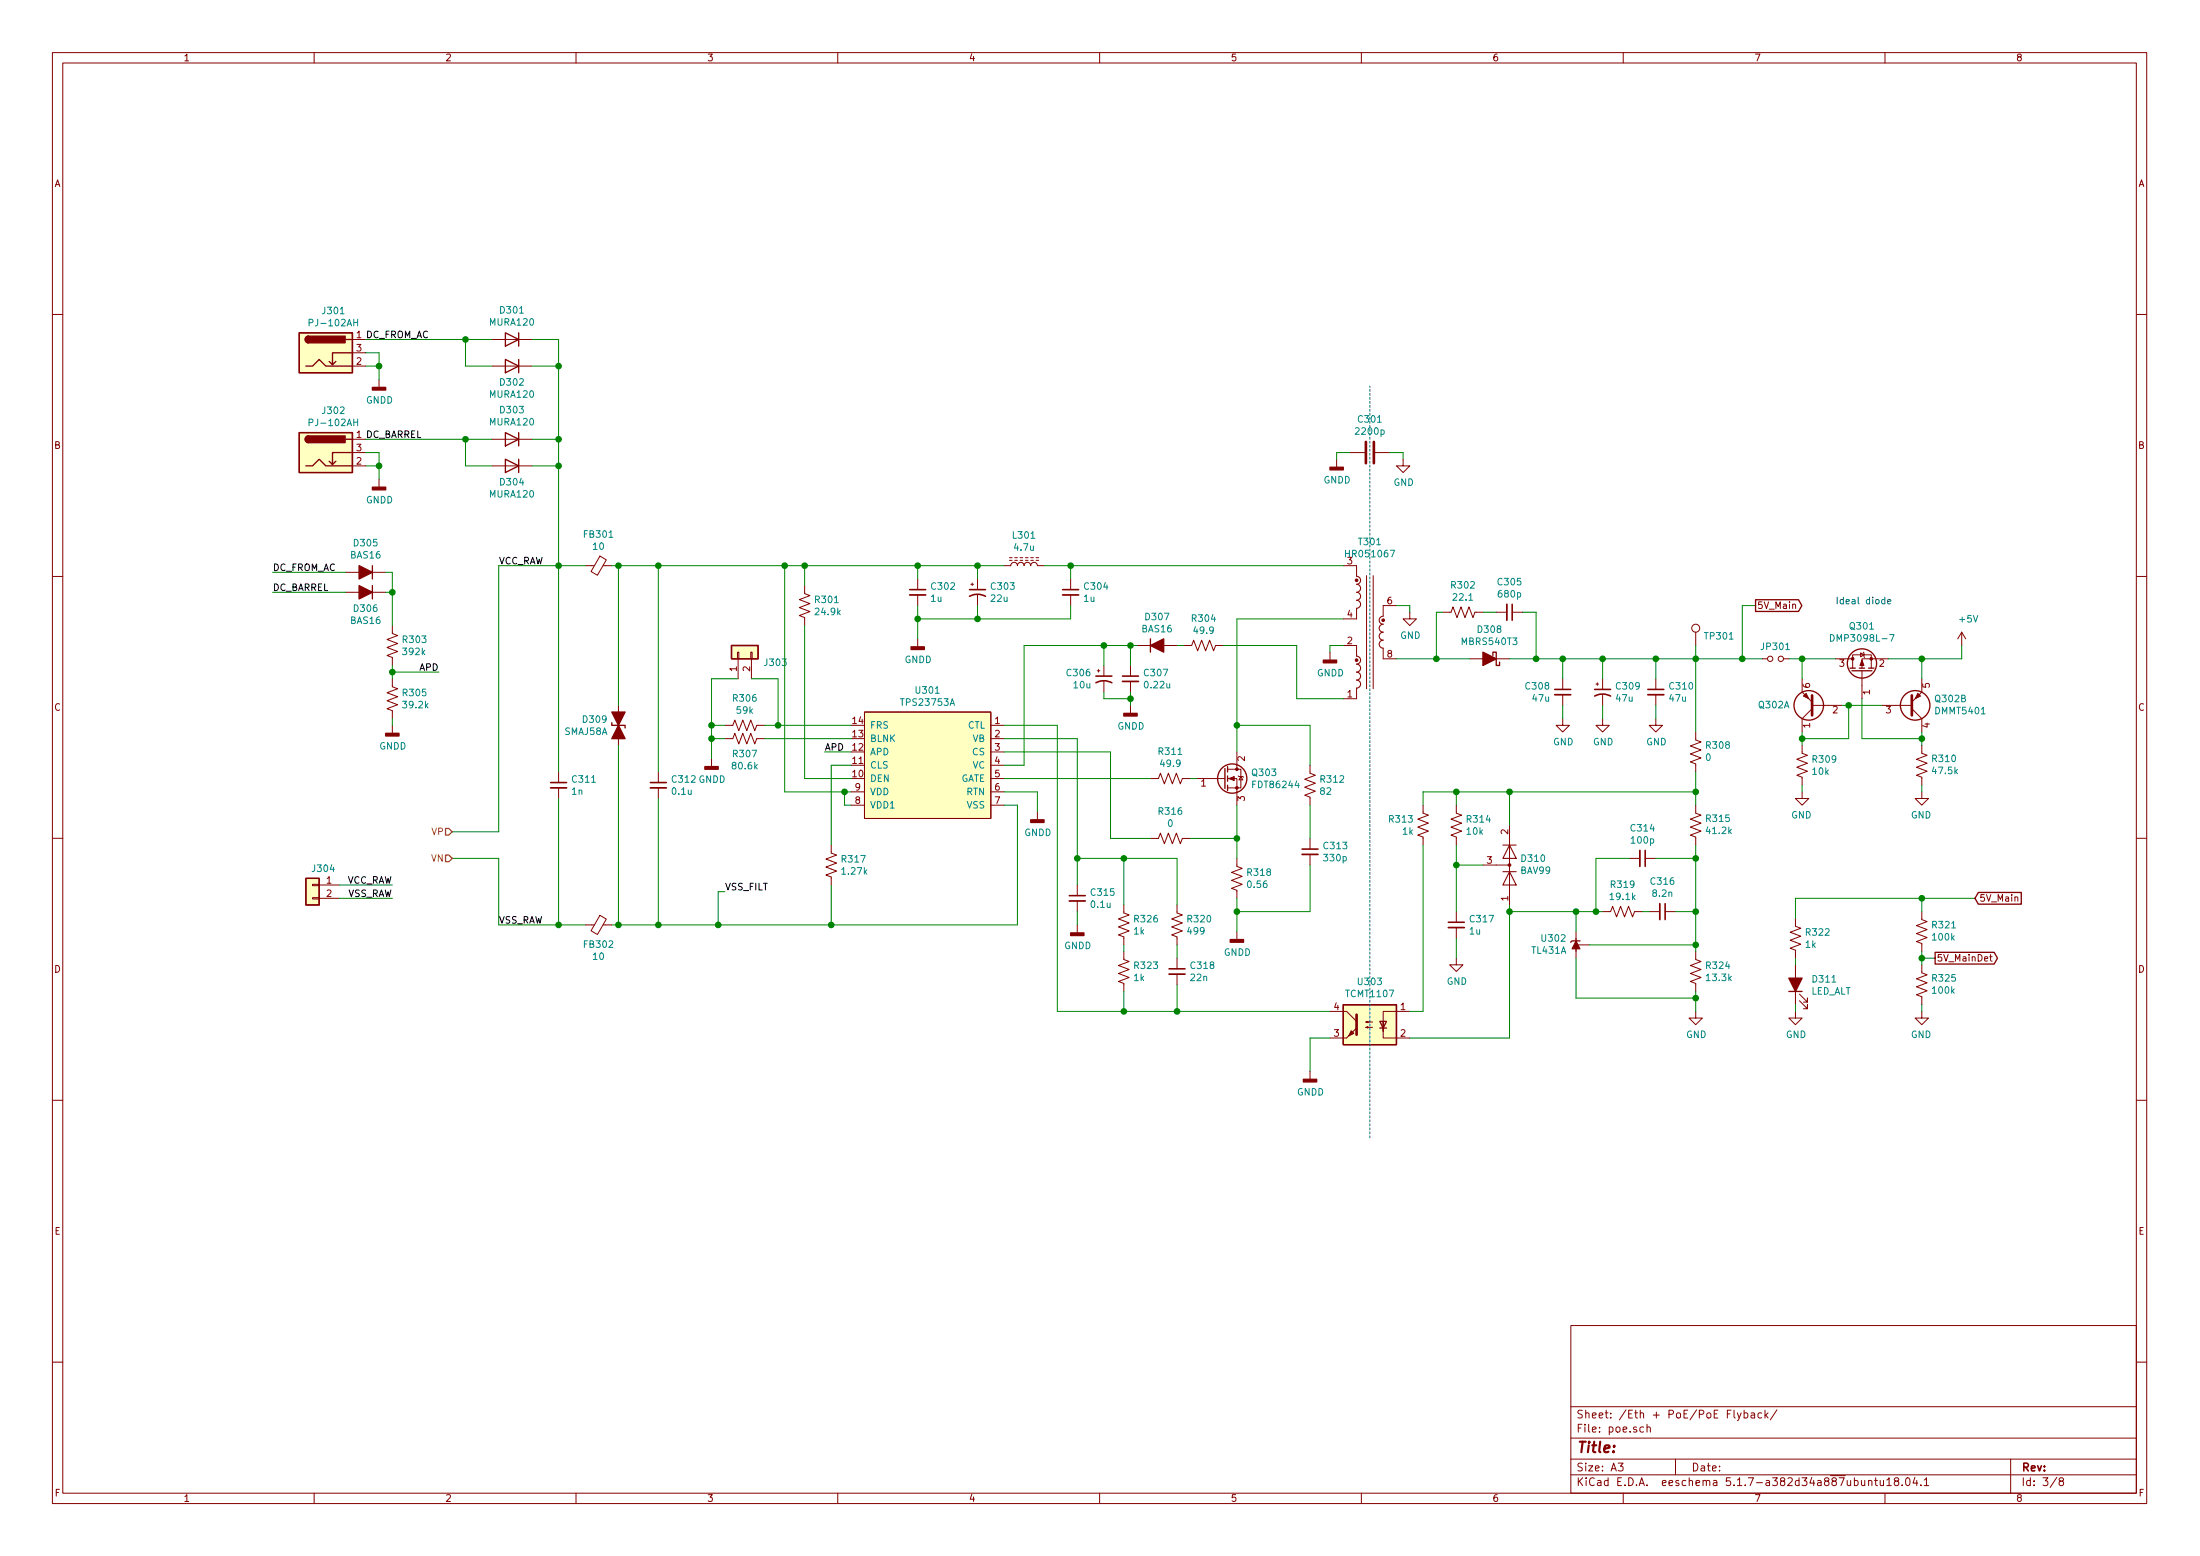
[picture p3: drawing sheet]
<svg xmlns="http://www.w3.org/2000/svg" width="420mm" height="297mm" viewBox="0 0 420 297" stroke-linecap="round" stroke-linejoin="round" font-family="sans-serif">
<g fill="none" stroke="#840000" stroke-width=".19">
<path d="M10 10h400v277h-400zM12 12h396v273.1h-396zM60 10v2M110 10v2M160 10v2M210 10v2M260 10v2M310 10v2M360 10v2M10 60h2M67.3 64.8h2.5M67.3 69.9h2.5"/>
<path d="M67.3 67.3h2.5M72.4 72.4v1.6M94 64.8h7.6M94 69.9h7.6M408 60h2M67.3 86.4h2.5M67.3 83.9h2.5M67.3 88.9h2.5M72.4 91.5v1.5M94 83.9h7.6M94 88.9h7.6M255.3 87.7v1.5"/>
<path d="M257.8 86.4h2.8M262.6 86.4h2.8M268 87.7v1.2h1.2l-1.2 1.3-1.3-1.3h1.3M10 110h2M66 113.1h7.7M66 109.3h7.7M74.9 119.4v1.5l1 .4-2 .8 2 .7-2 .8 2 .8-2 .7 1 .4v1.5M111.8 108h1.7M114.6 106.2l1.2 .7-1.7 2.9-1.2-.7zM115.2 108h1.6M153.7 111.8v1.5l1 .4-2 .8 2 .7-2 .8 2 .7-2 .8 1 .4v1.5M175.3 110.5v2.1"/>
<path d="M175.3 113.6v2M185.4 111.5h.5M185.7 111.3v.5M186.7 110.5v2.1M186.7 113.6v2M191.8 108h1.2a.63 .63 0 0 1 .7-.6 .63 .63 0 0 1 .6 .6 .63 .63 0 0 1 .6-.6 .63 .63 0 0 1 .7 .6 .63 .63 0 0 1 .6-.6 .63 .63 0 0 1 .6 .6 .63 .63 0 0 1 .7-.6 .63 .63 0 0 1 .6 .6h1.3M192.8 107h.5M192.8 106.5h.5M193.8 107h.5M193.8 106.5h.5M194.8 107h.5M194.8 106.5h.5"/>
<path d="M195.8 107h.5M195.8 106.5h.5M196.8 107h.6M196.8 106.5h.6M197.9 107h.5M197.9 106.5h.5M204.5 110.5v2.1M204.5 113.6v2M256.5 108h2.6v2M259.1 116.1v2h-2.6M261 109.9v21.6M262.3 109.9v21.6"/>
<path d="M266.7 115.6h-2.5v2M269.2 116.9v1.2h1.3l-1.3 1.3-1.2-1.3h1.2M275.6 116.9h1.5l.4-1 .8 2 .7-2 .8 2 .7-2 .8 2 .4-1h1.5M285.7 116.9h2.1M288.8 116.9h2M408 110h2M74.9 129.6v1.5l1 .4-2 .7 2 .8-2 .8 2 .7-2 .8 1 .4v1.5M74.9 138.5v1.5M118.1 134.7v7.6M138.4 138.5h1.6l.3-1 .8 2 .8-2 .7 2 .8-2 .7 2 .4-1h1.5M140.8 124.5h.3v1.3h-.3zM141 125.8v3.8"/>
<path d="M143.4 124.5h.2v1.3h-.2zM143.5 125.8v3.8M165.1 135.9h24.1v20.3h-24.1zM175.3 122v1.5M189.2 138.5h2.6M209.5 128.1h.6M209.8 127.8v.5M210.8 127v2.1M210.8 130.1v2M215.9 127v2.1M215.9 130.1v2M215.9 134.7v1.5"/>
<path d="M217.2 123.2h7.6M226.1 123.2h1.5l.4-1 .7 2 .8-2 .8 2 .7-2 .8 2 .4-1h1.5M254 124.5v1.5M256.5 123.2h2.6v2.1M259.1 131.4v2h-2.6M264.2 123.7v2.1h2.5M280.7 125.8h7.6M298.4 137.2v1.3h1.3l-1.3 1.2-1.2-1.2h1.2M298.4 129.6v2M298.4 132.6v2.1M304.8 130.6h.5M305.1 130.3v.5"/>
<path d="M306.1 137.2v1.3h1.2l-1.2 1.2-1.3-1.2h1.3M306.1 129.6v2M306.1 132.6v2.1M316.2 137.2v1.3h1.3l-1.3 1.2-1.2-1.2h1.2M316.2 129.6v2M316.2 132.6v2.1M323.8 139.7v1.6l1.1 .3-2.1 .8 2.1 .8-2.1 .7 2.1 .8-2.1 .8 1 .3v1.6M323.8 120.7v2.5M336.5 125.8h1.1M340.6 125.8h1M344.2 129.6v2.5l1.9 1.9M346.1 134.7h5.7"/>
<path d="M346.1 135.3l-1.9 1.9v2.5M350.5 125.8h3.3M353.8 127.5v-2.5h3.6v2.5M355.3 124.6l.7 .4-.7 .4zM355.6 128.1v5.3M355.9 124.5l.2 1M359.4 134.7h5.7M360.7 125.8h-5.1v1.7M365.1 135.3l1.9 1.9v2.5M367 129.6v2.5l-1.9 1.9M374.6 120.7l-.7 1.3M374.6 120.7v2.5"/>
<path d="M374.6 120.7l.8 1.3M106.7 147.4v2M106.7 150.4v2M125.7 147.4v2M125.7 150.4v2M135.9 144.8v1.5M138.4 141h1.6l.3-1 .8 2 .8-2 .7 2 .8-2 .7 2 .4-1h1.5M162.6 151.2h2.5M162.6 153.7h2.5M189.2 141h2.6M189.2 148.6h2.6M189.2 143.5h2.6"/>
<path d="M189.2 146.1h2.6M189.2 151.2h2.6M189.2 153.7h2.6M198.1 155v1.5M219.7 148.6h1.5l.4-1 .8 2 .7-2 .8 2 .8-2 .7 2 .4-1h1.5M228.6 148.6h5.3M234.4 148.6h1.8v5.1M234.4 146.8h2.6v3.6h-2.6M236.2 143.5v3.3M236.5 148.1l1 .3M237 148.2l.4 .7h-.8zM250.2 146.1v1.5l1 .4-2 .8 2 .7-2 .8 2 .7-2 .8 1 .4v1.5"/>
<path d="M271.8 153.7v1.5l1 .4-2 .8 2 .7-2 .8 2 .8-2 .7 1 .4v1.5M278.1 153.7v1.5l1 .4-2 .8 2 .7-2 .8 2 .8-2 .7 1 .4v1.5M288.3 157.5v15.3M323.8 153.7v1.5l1.1 .4-2.1 .8 2.1 .7-2.1 .8 2.1 .8-2.1 .7 1 .4v1.5M344.2 142.3v1.5l1 .4-2 .7 2 .8-2 .8 2 .7-2 .8 1 .4v1.5M344.2 151.2v1.2h-1.3l1.3 1.3 1.2-1.3h-1.2M367 151.2v1.2h-1.2l1.2 1.3 1.3-1.3h-1.3M367 142.3v1.5l1 .4-2 .7 2 .8-2 .8 2 .7-2 .8 1 .4v1.5M10 160h2M59.7 171.4h1.3v.2h-1.3zM59.7 168.8h1.3v.3h-1.3zM61 168.9h3.8"/>
<path d="M61 171.5h3.8M111.8 176.6h1.7M114.6 174.7l1.2 .7-1.7 3-1.2-.7zM115.2 176.6h1.6M158.7 161.3v1.6l1.1 .3-2.1 .8 2.1 .8-2.1 .7 2.1 .8-2.1 .7 1 .4v1.5M205.7 168.9v2.1M205.7 172v2M205.7 176.6v1.5M214.6 172.8v1.5l1 .4-2 .7 2 .8-2 .7 2 .8-2 .8 1 .4v1.5M219.7 160.1h1.5l.4-1.1 .8 2.1 .7-2.1 .8 2.1 .8-2.1 .7 2.1 .4-1h1.5M224.8 172.8v1.5l1 .4-2 .7 2 .8-2 .7 2 .8-2 .8 1 .4v1.5M236.2 163.9v1.5l1 .4-2 .7 2 .8-2 .8 2 .7-2 .8 1 .4v1.5"/>
<path d="M236.2 177.8v1.6M250.2 160.1v2M250.2 163.1v2M278.1 174v2.1M278.1 177.1v2M283.2 165.1h5.1M301 179.1v2.5M301 177.8v5.1M306.1 174h1.5l.4-1 .7 2 .8-2 .8 2 .7-2 .8 2 .4-1h1.5M311.1 163.9h2.1M314.2 163.9h2M315 174h2"/>
<path d="M318 174h2M342.9 175.3v1.5l1 .4-2 .8 2 .7-2 .8 2 .7-2 .8 1 .4v1.5M367 174v1.6l1 .3-2 .8 2 .8-2 .7 2 .8-2 .7 1 .4v1.5M408 160h2M214.6 181.6v1.6l1 .4-2 .7 2 .8-2 .7 2 .8-2 .8 1 .3v1.6M224.8 182.9v2M224.8 186v2M254 193.1h3.2l1.9 1.9M254 198.2h3.2M260.9 196.1l.3-.1v.3l-.3-.2h1.2M260.9 195.1l.3-.1v.2l-.3-.1h1.2M264.2 196.3v1.9h5"/>
<path d="M269.2 193.1h-5v3.8v-1.9M278.1 182.9v1.3h1.3l-1.3 1.3-1.2-1.3h1.2M301 180.4h2.5M323.8 181.6v1.6l1.1 .4-2.1 .7 2.1 .8-2.1 .7 2.1 .8-2.1 .8 1 .3v1.6M323.8 193.1v1.2h1.3l-1.3 1.3-1.2-1.3h1.2M342.9 193.1v1.2h1.3l-1.3 1.3-1.3-1.3h1.3M342.9 184.2v7.6M343.7 191l1.5 1.6v-.8v.8h-.8M343.7 189.8l1.5 1.5v-.8v.8h-.8M367 193.1v1.2h-1.2l1.2 1.3 1.3-1.3h-1.3M367 184.2v1.5l1 .4-2 .8 2 .7-2 .8 2 .7-2 .8 1 .4v1.5M380 182.6h.5"/>
<path d="M380.2 182.2v1.1l.3 .2M10 210h2M250.2 204.5v1.5M408 210h2M300 253h108v32.1h-108zM10 260h2M300 278.5h108M300 274.5h108M300 268.5h108M309 279.3h1l-.5 .6 .4 .1v.7l-.2 .1-.7-.1M313.9 272.5l-.4-.1-.3 .3 .1 .6 .2 .1 .4-.1M314.6 272.5a.37 .37 0 0 1 .6 .1v.8"/>
<path d="M314.6 271.9v1.5M320 278.5v3M331.2 269.2v1.3l.2 .2M331.8 269.7l.4 1M332.5 269.7l-.5 1.4-.2 .1M333.1 269.8l.4-.1 .3 .3-.1 .6-.2 .1-.4-.1M333.1 269.2v1.5M334.4 269.8h.6l.1 .9M335.1 270.1h-.5l-.2 .2 .2 .4 .5-.1M336.4 269.8l-.4-.1-.3 .3 .1 .6 .2 .1 .4-.1M337.1 269.2v1.5M337.2 270.1l.5 .6"/>
<path d="M337.7 269.7l-.6 .6M339.4 269.1l-1.3 2M384 278.5v6.6M408 260h2M60 285.1v1.9M110 285.1v1.9M160 285.1v1.9M210 285.1v1.9M260 285.1v1.9M300 281.5h108M310 285.1v1.9M356.9 282.7a.37 .37 0 0 1 .6 .1v.8"/>
<path d="M356.9 282.6v1M358 282.6h.6M358.2 282.1v1.3l.4 .2M359.1 282.6v.9l.4 .1 .2-.1M359.7 282.6v1M360 285.1v1.9M360.3 282.5l.5-.4v1.5M360.3 283.6h.9M362.1 282.7l-.3-.3 .3-.3h.3l.2 .3v.2l-.7 .2-.1 .2v.5l.3 .1h.3l.2-.3v-.3l-.2-.3M363.3 283.5v.1M364.1 282.3l.3-.2a.94 .94 0 0 1 0 1.5l-.4-.3-.1-.6zM365.7 282l-.3 1.1h.9"/>
<path d="M366.1 282.6v1M366.9 283.5v.1M367.5 282.5l.4-.4v1.5M367.5 283.6h.9M392.8 282l-1.3 2M393.5 282.7l-.3-.3 .3-.3h.3l.3 .3-.1 .2-.6 .2-.2 .2 .1 .5 .2 .1h.3l.3-.3v-.3l-.3-.3"/>
<circle cx="323.9" cy="119.9" r=".76"/>
<circle cx="338.1" cy="125.8" r=".51"/>
<circle cx="340.1" cy="125.8" r=".51"/>
</g>
<g fill="none" stroke="#840000" stroke-width=".25">
<path d="M57.1 63.5h10.2v7.7h-10.2zM58.4 69.9h1.3l1.3-1.3 1.2 1.3h5.1M58.9 64.2a.63 .63 0 0 0-.6 .6 .63 .63 0 0 0 .6 .6M64.1 69l-.6 .6M66 64.8h1.3M67.3 67.3h-3.8v2.3l-.6-.6M96.5 68.6l2.6 1.3-2.6 1.3zM96.5 63.5l2.6 1.3-2.6 1.3zM99.1 63.5v2.6M99.1 68.6v2.6M57.1 82.6h10.2v7.6h-10.2zM58.4 88.9h1.3l1.3-1.2 1.2 1.2h5.1"/>
<path d="M58.9 83.2a.63 .63 0 0 0-.6 .7 .63 .63 0 0 0 .6 .6M64.1 88l-.6 .7M66 83.9h1.3M67.3 86.4h-3.8v2.3l-.6-.7M96.5 82.6l2.6 1.3-2.6 1.2zM96.5 87.7l2.6 1.2-2.6 1.3zM99.1 82.6v2.5M99.1 87.7v2.5M71.1 108v2.5M71.1 111.8v2.5M335.3 114.5h8.2l.6 1.1-.6 1.1h-8.2zM116.8 138v.5h2.6v.5"/>
<path d="M139.7 123.2h5.1v2.6h-5.1zM219.7 122v2.5M285.1 125.1v-.6h.6v2.5h.7v-.6M353.3 127.5h1M353.7 128.1h3.8M355.1 127.5h1M356.9 127.5h1M233.9 146.7v3.8M234.4 146.3v1.1M234.4 148.1v1M234.4 149.9v1M58.4 167.7h2.6v5.1h-2.6z"/>
<path d="M301.8 179.6h-1.6l-.2 .3M377.8 170.4h8.2v2.2h-8.2l-.6-1.1zM256.5 191.8h10.2v7.6h-10.2zM263.5 195h1.3l-.6 1.3zM263.5 196.3h1.3M341.6 189.3h2.6M369.6 181.8h11.2l.7 1.1-.7 1.1h-11.2z"/>
<circle cx="345.4" cy="134.7" r="2.82"/>
<circle cx="355.6" cy="126.7" r="2.79"/>
<circle cx="365.8" cy="134.7" r="2.82"/>
<circle cx="235.3" cy="148.6" r="2.79"/>
</g>
<path d="M260.9 84.4v4M262.4 84.4v4M346.1 132.8v3.8M365.1 132.8v3.8M259.1 193.7v3.8" fill="none" stroke="#840000" stroke-width=".51"/>
<g fill="#840000" stroke="#840000" stroke-width=".19">
<path d="M344.4 132.9l.5-.5 .5 1z"/>
<path d="M355.6 126l.4 1h-.8z"/>
<path d="M366.3 132.4l.5 .5-1 .5z"/>
<path d="M301 179.6l.8 1.5h-1.6z"/>
<path d="M234.7 148.6l1-.4v.8z"/>
<path d="M257.2 198.2l1.9-1.9z"/>
<path d="M258.1 196.8l.5 .5-1 .5z"/>
<circle cx="357.4" cy="125.8" r=".25"/>
<circle cx="353.8" cy="125.8" r=".25"/>
<circle cx="288.3" cy="165.1" r=".25"/>
<circle cx="259.1" cy="126" r=".25"/>
<circle cx="259.1" cy="110.8" r=".25"/>
<circle cx="264.2" cy="118.4" r=".25"/>
<circle cx="236.2" cy="150.4" r=".25"/>
<circle cx="236.2" cy="146.8" r=".25"/>
</g>
<g fill="#840000" stroke="#840000" stroke-width=".25">
<path d="M214.6 136.2h2.6v.5h-2.6z"/>
<path d="M219.7 123.2l2.5-1.2v2.5z"/>
<path d="M283.2 124.5l2.5 1.3-2.5 1.2z"/>
<path d="M252.7 126h2.6v.5h-2.6z"/>
<path d="M174 123.5h2.5v.5h-2.5z"/>
<path d="M196.8 156.5h2.6v.5h-2.6z"/>
<path d="M134.6 146.3h2.6v.5h-2.6z"/>
<path d="M254 89.2h2.5v.5h-2.5z"/>
<path d="M204.5 178.1h2.5v.5h-2.5z"/>
<path d="M58.5 83.4l.4-.2v1.3a.64 .64 0 0 1-.6-.4 .64 .64 0 0 1 .2-.7z"/>
<path d="M58.9 83.2h7v1.3h-7z"/>
<path d="M248.9 206h2.6v.5h-2.6z"/>
<path d="M234.9 179.4h2.6v.5h-2.6z"/>
<path d="M58.5 64.3l.4-.1v1.2a.64 .64 0 0 1-.6-.3 .64 .64 0 0 1 .2-.8z"/>
<path d="M58.9 64.2h7v1.2h-7z"/>
<path d="M73.7 140h2.5v.5h-2.5z"/>
<path d="M71.1 74h2.6v.5h-2.6z"/>
<path d="M116.8 135.9h2.6l-1.3 2.6z"/>
<path d="M118.1 138.5l1.3 2.5h-2.6z"/>
<path d="M68.6 111.8l2.5 1.3-2.5 1.2z"/>
<path d="M68.6 108l2.5 1.3-2.5 1.2z"/>
<path d="M71.1 93h2.6v.5h-2.6z"/>
<path d="M341.6 186.7h2.6l-1.3 2.6z"/>
</g>
<g fill="none" stroke="#840000" stroke-width=".33">
<path d="M173.7 113.6h3.1M202.9 113.6h3.1M287.8 115.4v3M214.4 130.1h3M296.9 132.6h3.1M314.7 132.6h3.1M105.2 150.4h3M124.2 150.4h3.1M204.2 172h3.1M248.7 163.1h3M276.6 177.1h3.1M313.2 162.3v3.1"/>
<path d="M317 172.5v3.1M223.3 186h3"/>
</g>
<g fill="none" stroke="#840000" stroke-width=".3">
<path d="M173.7 112.6h3.1M185.2 113.8a3.2 3.2 0 0 1 3 0M185.2 112.6h3M202.9 112.6h3.1M288.8 115.4v3M209.3 130.3a3.2 3.2 0 0 1 3 0M209.3 129.1h3M214.4 129.1h3M296.9 131.6h3.1M304.5 132.9a3.2 3.2 0 0 1 3.1 0M304.5 131.6h3.1M314.7 131.6h3.1"/>
<path d="M105.2 149.4h3M124.2 149.4h3.1M204.2 171h3.1M248.7 162.1h3M276.6 176.1h3.1M314.2 162.3v3.1M318 172.5v3.1M223.3 184.9h3"/>
</g>
<path d="M59 61.6l.7-.1v-.4l-.7-.2v1.3M67.6 61.6h.7M68.3 60.9v1.3M68.3 80v1.3M59 80.7l.7-.1v-.5l-.7-.1v1.3M67.6 80.6h.7M349.6 121.1a.64 .64 0 0 1 .7 .7 .64 .64 0 0 1-.7 .6zM360.9 121.1h.8l-.5 1.3" fill="none" stroke="#008484" stroke-width=".19"/>
<g fill="#ffffc2" stroke="#ffffc2" stroke-width=".19">
<path d="M57.1 82.6h10.2v7.6h-10.2z"/>
<path d="M57.1 63.5h10.2v7.7h-10.2z"/>
<path d="M139.7 123.2h5.1v2.6h-5.1z"/>
<path d="M165.1 135.9h24.1v20.3h-24.1z"/>
<path d="M58.4 167.7h2.6v5.1h-2.6z"/>
<path d="M256.5 191.8h10.2v7.6h-10.2z"/>
</g>
<path d="M259.1 110a.76 .76 0 0 1 .7 .8 .76 .76 0 0 1-.7 .7 .76 .76 0 0 1 .7 .8 .76 .76 0 0 1-.7 .8 .76 .76 0 0 1 .7 .7 .76 .76 0 0 1-.7 .8 .76 .76 0 0 1 .7 .8 .76 .76 0 0 1-.7 .7M264.2 117.6a.76 .76 0 0 0-.8 .8 .76 .76 0 0 0 .8 .8 .76 .76 0 0 0-.8 .7 .76 .76 0 0 0 .8 .8 .76 .76 0 0 0-.8 .7 .76 .76 0 0 0 .8 .8 .76 .76 0 0 0-.8 .8 .76 .76 0 0 0 .8 .7M259.1 125.3a.76 .76 0 0 1 .7 .7 .76 .76 0 0 1-.7 .8 .76 .76 0 0 1 .7 .7 .76 .76 0 0 1-.7 .8 .76 .76 0 0 1 .7 .8 .76 .76 0 0 1-.7 .7 .76 .76 0 0 1 .7 .8 .76 .76 0 0 1-.7 .8M287 166.4h2.6M287 161.3h2.6M288.3 166.4l1.3 2.5h-2.6zM288.3 161.3l1.3 2.6h-2.6z" fill="none" stroke="#840000" stroke-width=".2"/>
<path d="M261.6 217.2v-143.5" fill="none" stroke="#0000c2" stroke-width=".19" stroke-dasharray=".4 .4"/>
<g fill="none" stroke="#008400" stroke-width=".19">
<path d="M69.8 67.3h2.6v5.1M69.8 69.9h2.6M69.8 64.8h24.2M88.9 64.8v5.1h5.1M101.6 69.9h5.1M101.6 64.8h5.1v82.6M69.8 86.4h2.6v5.1M69.8 83.9h24.2M69.8 88.9h2.6M88.9 83.9v5h5.1M101.6 83.9h5.1M101.6 88.9h5.1"/>
<path d="M257.8 86.4h-2.5v1.3M265.4 86.4h2.6v1.3M52.1 113.1h13.9M52.1 109.3h13.9M73.7 109.3h1.2v10.1M73.7 113.1h1.2M111.8 108h-16.6v50.8h-8.8M116.8 108h75M118.1 108v26.7M125.7 108v39.4M149.9 108v43.2h12.7M153.7 108v3.8"/>
<path d="M153.7 119.4v29.2h8.9M175.3 108v2.5M175.3 115.6v6.4M186.7 108v2.5M186.7 115.6v2.5M199.4 108h57.1M204.5 108v2.5M204.5 115.6v2.5h-29.2M256.5 118.1h-20.3v25.4M266.7 115.6h2.5v1.3M275.6 116.9h-1.3v8.9M283.2 116.9h2.5"/>
<path d="M290.8 116.9h2.6v8.9M335.3 115.6h-2.6v10.2M74.9 128.3h8.9M74.9 127v2.6M74.9 137.2v1.3M135.9 138.5h2.5M141 129.6h-5.1v15.2M143.5 129.6h5.1v8.9M146 138.5h16.6M191.8 138.5h10.1v54.6h52.1M210.8 123.2v3.8M210.8 132.1v1.3h5.1"/>
<path d="M215.9 123.2v3.8M215.9 132.1v2.6M217.2 123.2h-21.6v22.9h-3.8M224.8 123.2h1.3M233.7 123.2h13.9v10.2h8.9M236.2 138.5h14v7.6M256.5 123.2h-2.5v1.3M266.7 125.8h14M288.3 125.8h48.2M298.4 125.8v3.8M298.4 134.7v2.5M306.1 125.8v3.8"/>
<path d="M306.1 134.7v2.5M316.2 125.8v3.8M316.2 134.7v2.5M323.8 123.2v16.5M341.6 125.8h8.9M344.2 125.8v3.8M344.2 139.7v2.6M351.8 134.7h7.6M353.1 134.7v6.3h-8.9M355.6 133.4v7.6h11.4M367 125.8v3.8M367 139.7v2.6"/>
<path d="M374.6 123.2v2.6h-13.9M106.7 152.4v24.2M118.1 142.3v34.3M125.7 152.4v24.2M135.9 141h2.5M146 141h16.6M157.5 143.5h5.1M161.3 151.2v2.5h1.3M162.6 146.1h-3.9v15.2M191.8 141h13.9v27.9M191.8 151.2h6.3v3.8M191.8 148.6h27.9"/>
<path d="M191.8 143.5h20.3v16.6h7.6M191.8 153.7h2.5v22.9h-77.5M227.3 148.6h1.3M236.2 153.7v10.2M250.2 153.7v6.4M278.1 151.2v2.5M288.3 151.2v6.3M323.8 147.4v6.3M323.8 151.2h-52v2.5M344.2 149.9v1.3M367 149.9v1.3M64.8 171.5h10.1"/>
<path d="M64.8 168.9h10.1M86.4 163.9h8.8v12.7h16.6M138.4 170.2h-1.2v6.4M158.7 168.9v7.7M205.7 163.9h19.1v8.9M205.7 174v2.6M214.6 163.9v8.9M227.3 160.1h8.9M236.2 171.5v6.3M250.2 165.1v8.9h-14M271.8 161.3v31.8h-2.6M278.1 161.3v12.7"/>
<path d="M278.1 179.1v3.8M278.1 165.1h5.1M288.3 174h17.8M288.3 172.8v25.4h-19.1M301 174v3.8M311.1 163.9h-6.3v10.1M313.7 174h1.3M316.2 163.9h7.6M320 174h3.8M323.8 161.3v20.3M367 171.5v2.5M377.2 171.5h-34.3v3.8"/>
<path d="M214.6 180.4v1.2M214.6 189.3v3.8M224.8 180.4v2.5M224.8 188v5.1M254 198.2h-3.8v6.3M301 182.9v7.6h22.8M303.5 180.4h20.3M323.8 189.3v3.8M342.9 182.9v1.3M342.9 191.8v1.3M367 181.6v2.6M367 191.8v1.3"/>
<path d="M367 182.9h2.6"/>
</g>
<path d="M85.1 158.2h.6l.7 .6-.7 .6h-.6zM85.1 163.2h.6l.7 .7-.7 .6h-.6z" fill="none" stroke="#848400" stroke-width=".25"/>
<path d="M360 114.5l-.4-.1-.2 .3 .1 .5h.5M360 114v1.3M360.5 114.8l.6-.1-.1-.2-.3-.1-.2 .2 .1 .6h.4" fill="none" stroke="#0000c2" stroke-width=".19"/>
<g fill="#008400" stroke="#008400" stroke-width=".25">
<circle cx="323.8" cy="163.9" r=".51"/>
<circle cx="205.7" cy="163.9" r=".51"/>
<circle cx="161.3" cy="151.2" r=".51"/>
<circle cx="332.7" cy="125.8" r=".51"/>
<circle cx="118.1" cy="108" r=".51"/>
<circle cx="323.8" cy="190.5" r=".51"/>
<circle cx="88.9" cy="83.9" r=".51"/>
<circle cx="72.4" cy="88.9" r=".51"/>
<circle cx="293.4" cy="125.8" r=".51"/>
<circle cx="301" cy="174" r=".51"/>
<circle cx="288.3" cy="174" r=".51"/>
<circle cx="306.1" cy="125.8" r=".51"/>
<circle cx="118.1" cy="176.6" r=".51"/>
<circle cx="236.2" cy="138.5" r=".51"/>
<circle cx="74.9" cy="113.1" r=".51"/>
<circle cx="149.9" cy="108" r=".51"/>
<circle cx="106.7" cy="88.9" r=".51"/>
<circle cx="344.2" cy="125.8" r=".51"/>
<circle cx="236.2" cy="160.1" r=".51"/>
<circle cx="125.7" cy="108" r=".51"/>
<circle cx="304.8" cy="174" r=".51"/>
<circle cx="236.2" cy="174" r=".51"/>
<circle cx="72.4" cy="69.9" r=".51"/>
<circle cx="135.9" cy="141" r=".51"/>
<circle cx="278.1" cy="165.1" r=".51"/>
<circle cx="323.8" cy="151.2" r=".51"/>
<circle cx="175.3" cy="118.1" r=".51"/>
<circle cx="367" cy="141" r=".51"/>
<circle cx="106.7" cy="176.6" r=".51"/>
<circle cx="323.8" cy="125.8" r=".51"/>
<circle cx="210.8" cy="123.2" r=".51"/>
<circle cx="137.2" cy="176.6" r=".51"/>
<circle cx="344.2" cy="141" r=".51"/>
<circle cx="214.6" cy="193.1" r=".51"/>
<circle cx="135.9" cy="138.5" r=".51"/>
<circle cx="323.8" cy="180.4" r=".51"/>
<circle cx="204.5" cy="108" r=".51"/>
<circle cx="353.1" cy="134.7" r=".51"/>
<circle cx="215.9" cy="133.4" r=".51"/>
<circle cx="106.7" cy="108" r=".51"/>
<circle cx="148.6" cy="138.5" r=".51"/>
<circle cx="288.3" cy="151.2" r=".51"/>
<circle cx="215.9" cy="123.2" r=".51"/>
<circle cx="224.8" cy="193.1" r=".51"/>
<circle cx="278.1" cy="151.2" r=".51"/>
<circle cx="158.8" cy="176.6" r=".51"/>
<circle cx="88.9" cy="64.8" r=".51"/>
<circle cx="74.9" cy="128.3" r=".51"/>
<circle cx="367" cy="171.5" r=".51"/>
<circle cx="274.3" cy="125.8" r=".51"/>
<circle cx="153.7" cy="108" r=".51"/>
<circle cx="298.4" cy="125.8" r=".51"/>
<circle cx="316.2" cy="125.8" r=".51"/>
<circle cx="175.3" cy="108" r=".51"/>
<circle cx="125.7" cy="176.6" r=".51"/>
<circle cx="367" cy="182.9" r=".51"/>
<circle cx="214.6" cy="163.9" r=".51"/>
<circle cx="106.7" cy="69.9" r=".51"/>
<circle cx="186.7" cy="108" r=".51"/>
<circle cx="323.8" cy="174" r=".51"/>
<circle cx="186.7" cy="118.1" r=".51"/>
<circle cx="367" cy="125.8" r=".51"/>
<circle cx="106.7" cy="83.9" r=".51"/>
</g>
<text font-size="2.8" fill="#840000" x="301" y="277.3">Title:</text>
<g font-size="2.1" fill="#840000">
<text x="301" y="273.5">File: poe.sch</text>
<text x="301" y="270.8">Sheet: /Eth + PoE/PoE Flyback/</text>
<text x="301" y="280.9">Size: A3</text>
<text x="323" y="280.9">Date:</text>
<text x="386" y="280.9">Rev:</text>
<text x="301" y="283.7">KiCad E.D.A. eeschema 5.1.7-a382d34a887ubuntu18.04.1</text>
<text x="386" y="283.7">Id: 3/8</text>
</g>
<g font-size="1.8" fill="#840000">
<text x="35" y="11.7">1</text>
<text x="85" y="11.7">2</text>
<text x="135" y="11.7">3</text>
<text x="185" y="11.7">4</text>
<text x="235" y="11.7">5</text>
<text x="285" y="11.7">6</text>
<text x="335" y="11.7">7</text>
<text x="385" y="11.7">8</text>
<text x="10.4" y="35.7">A</text>
<text x="408.4" y="35.7">A</text>
<text x="68.1" y="69.6">2</text>
<text x="68.1" y="67.1">3</text>
<text x="10.4" y="85.7">B</text>
<text x="68.1" y="88.7">2</text>
<text x="68.1" y="86.1">3</text>
<text x="408.4" y="85.7">B</text>
<text x="257.3" y="107.7">3</text>
<text x="257.3" y="117.9">4</text>
<text x="264.9" y="115.4">6</text>
<text x="335.5" y="116.2">5V_Main</text>
<text x="257.3" y="123">2</text>
<text x="264.9" y="125.5">8</text>
<text x="140.7" y="128.2" transform="rotate(-90 140.7 128.2)">1</text>
<text x="143.3" y="128.2" transform="rotate(-90 143.3 128.2)">2</text>
<text x="345.7" y="131.3" transform="rotate(-90 345.7 131.3)">6</text>
<text x="351.3" y="127.3">3</text>
<text x="358.9" y="127.3">2</text>
<text x="368.6" y="131.3" transform="rotate(-90 368.6 131.3)">5</text>
<text x="10.4" y="135.7">C</text>
<text x="257.3" y="133.1">1</text>
<text x="350" y="136.2">2</text>
<text x="357.1" y="132.6" transform="rotate(-90 357.1 132.6)">1</text>
<text x="360.2" y="136.2">3</text>
<text x="408.4" y="135.7">C</text>
<text x="162.9" y="143.3">12</text>
<text x="162.9" y="140.8">13</text>
<text x="162.9" y="138.2">14</text>
<text x="190" y="138.2">1</text>
<text x="190" y="140.8">2</text>
<text x="190" y="143.3">3</text>
<text x="345.7" y="138.9" transform="rotate(-90 345.7 138.9)">1</text>
<text x="368.6" y="138.9" transform="rotate(-90 368.6 138.9)">4</text>
<text x="162.9" y="148.4">10</text>
<text x="162.9" y="145.8">11</text>
<text x="190" y="145.8">4</text>
<text x="190" y="148.4">5</text>
<text x="237.7" y="145.3" transform="rotate(-90 237.7 145.3)">2</text>
<text x="163.3" y="153.5">8</text>
<text x="163.3" y="150.9">9</text>
<text x="190" y="150.9">6</text>
<text x="190" y="153.5">7</text>
<text x="229.4" y="150.2">1</text>
<text x="237.7" y="152.9" transform="rotate(-90 237.7 152.9)">3</text>
<text x="288" y="159.3" transform="rotate(-90 288 159.3)">2</text>
<text x="284" y="164.9">3</text>
<text x="62.4" y="168.7">1</text>
<text x="62.4" y="171.2">2</text>
<text x="288" y="172" transform="rotate(-90 288 172)">1</text>
<text x="378" y="172.1">5V_Main</text>
<text x="10.4" y="185.7">D</text>
<text x="369.8" y="183.6">5V_MainDet</text>
<text x="408.4" y="185.7">D</text>
<text x="254.8" y="197.9">3</text>
<text x="254.8" y="192.8">4</text>
<text x="267.5" y="192.8">1</text>
<text x="267.5" y="197.9">2</text>
<text x="10.4" y="235.7">E</text>
<text x="408.4" y="235.7">E</text>
<text x="10.5" y="285.7">F</text>
<text x="35" y="286.7">1</text>
<text x="85" y="286.7">2</text>
<text x="135" y="286.7">3</text>
<text x="185" y="286.7">4</text>
<text x="235" y="286.7">5</text>
<text x="285" y="286.7">6</text>
<text x="335" y="286.7">7</text>
<text x="385" y="286.7">8</text>
<text x="408.5" y="285.7">F</text>
</g>
<g font-size="1.8" fill="#008484">
<text x="61.7" y="60">J301</text>
<text x="95.7" y="59.9">D301</text>
<text x="59.6" y="62.3">PJ-102AH</text>
<text x="93.6" y="62.2">MURA120</text>
<text x="69.9" y="77">GNDD</text>
<text x="93.6" y="75.9">MURA120</text>
<text x="95.7" y="73.6">D302</text>
<text x="59.6" y="81.3">PJ-102AH</text>
<text x="61.7" y="79">J302</text>
<text x="93.6" y="81.2">MURA120</text>
<text x="95.7" y="78.9">D303</text>
<text x="259.1" y="83">2200p</text>
<text x="259.5" y="80.7">C301</text>
<text x="93.6" y="95">MURA120</text>
<text x="95.7" y="92.7">D304</text>
<text x="252.8" y="92.3">GNDD</text>
<text x="266.1" y="92.7">GND</text>
<text x="69.9" y="96.1">GNDD</text>
<text x="67" y="106.6">BAS16</text>
<text x="67.7" y="104.3">D305</text>
<text x="111.7" y="102.7">FB301</text>
<text x="113.3" y="105">10</text>
<text x="193.5" y="102.8">L301</text>
<text x="193.8" y="105.1">4.7u</text>
<text x="257.4" y="106.4">HR051067</text>
<text x="259.6" y="104.1">T301</text>
<text x="178" y="112.6">C302</text>
<text x="189.4" y="112.6">C303</text>
<text x="207.2" y="112.6">C304</text>
<text x="277.3" y="112.4">R302</text>
<text x="286.2" y="111.7">C305</text>
<text x="67" y="119.1">BAS16</text>
<text x="67.7" y="116.8">D306</text>
<text x="155.8" y="115.1">R301</text>
<text x="155.9" y="117.4">24.9k</text>
<text x="177.8" y="114.9">1u</text>
<text x="189.3" y="114.9">22u</text>
<text x="207" y="114.9">1u</text>
<text x="218.9" y="118.4">D307</text>
<text x="227.8" y="118.7">R304</text>
<text x="277.7" y="114.7">22.1</text>
<text x="286.3" y="114.1">680p</text>
<text x="374.3" y="118.8">+5V</text>
<text x="77.1" y="122.7">R303</text>
<text x="77.1" y="125.1">392k</text>
<text x="218.1" y="120.7">BAS16</text>
<text x="228.1" y="121">49.9</text>
<text x="267.4" y="122">GND</text>
<text x="279.3" y="123.1">MBRS540T3</text>
<text x="282.3" y="120.8">D308</text>
<text x="325.7" y="122.1">TP301</text>
<text x="336.5" y="124.1">JP301</text>
<text x="350.3" y="122.5">DMP3098L-7</text>
<text x="353.4" y="120.2">Q301</text>
<text x="146.2" y="127.1">J303</text>
<text x="172.8" y="126.6">GNDD</text>
<text x="203.9" y="129.1">C306</text>
<text x="205.1" y="131.4">10u</text>
<text x="218.6" y="129.1">C307</text>
<text x="218.7" y="131.4">0.22u</text>
<text x="251.5" y="129.1">GNDD</text>
<text x="291.5" y="131.6">C308</text>
<text x="308.8" y="131.6">C309</text>
<text x="319" y="131.6">C310</text>
<text x="77.1" y="132.9">R305</text>
<text x="77.1" y="135.2">39.2k</text>
<text x="111.5" y="138">D309</text>
<text x="140.1" y="133.9">R306</text>
<text x="140.8" y="136.3">59k</text>
<text x="172.3" y="134.7">TPS23753A</text>
<text x="175" y="132.4">U301</text>
<text x="292.8" y="133.9">47u</text>
<text x="308.7" y="133.9">47u</text>
<text x="318.9" y="133.9">47u</text>
<text x="336" y="135.2">Q302A</text>
<text x="369.7" y="134">Q302B</text>
<text x="369.8" y="136.4">DMMT5401</text>
<text x="72.4" y="143.1">GNDD</text>
<text x="107.8" y="140.3">SMAJ58A</text>
<text x="166.1" y="141.6">BLNK</text>
<text x="166.1" y="139.1">FRS</text>
<text x="184.8" y="139.1">CTL</text>
<text x="185.8" y="141.6">VB</text>
<text x="213.4" y="139.3">GNDD</text>
<text x="296.6" y="142.3">GND</text>
<text x="304.2" y="142.3">GND</text>
<text x="314.4" y="142.3">GND</text>
<text x="326" y="142.9">R308</text>
<text x="109.4" y="149.4">C311</text>
<text x="128.5" y="149.4">C312 GNDD</text>
<text x="140" y="146.9">80.6k</text>
<text x="140.1" y="144.6">R307</text>
<text x="166.1" y="149.3">DEN</text>
<text x="166.1" y="146.7">CLS</text>
<text x="166.1" y="144.2">APD</text>
<text x="183.3" y="149.3">GATE</text>
<text x="185.8" y="144.2">CS</text>
<text x="185.8" y="146.7">VC</text>
<text x="221.4" y="144.1">R311</text>
<text x="221.8" y="146.4">49.9</text>
<text x="239.3" y="148.1">Q303</text>
<text x="252.3" y="149.4">R312</text>
<text x="325.8" y="145.2">0</text>
<text x="346.2" y="147.9">10k</text>
<text x="346.3" y="145.6">R309</text>
<text x="369.2" y="145.5">R310</text>
<text x="369.2" y="147.8">47.5k</text>
<text x="109.2" y="151.7">1n</text>
<text x="128.5" y="151.7">0.1u</text>
<text x="166.1" y="154.3">VDD1</text>
<text x="166.1" y="151.8">VDD</text>
<text x="184.6" y="151.8">RTN</text>
<text x="184.7" y="154.3">VSS</text>
<text x="221.4" y="155.5">R316</text>
<text x="239.5" y="150.5">FDT86244</text>
<text x="252.2" y="151.7">82</text>
<text x="195.6" y="159.6">GNDD</text>
<text x="223" y="157.8">0</text>
<text x="265.4" y="157">R313</text>
<text x="267.9" y="159.3">1k</text>
<text x="280.2" y="159.3">10k</text>
<text x="280.3" y="157">R314</text>
<text x="311.6" y="158.7">C314</text>
<text x="311.7" y="161">100p</text>
<text x="326" y="156.9">R315</text>
<text x="326.1" y="159.2">41.2k</text>
<text x="342.1" y="156.2">GND</text>
<text x="364.9" y="156.2">GND</text>
<text x="59.8" y="166.5">J304</text>
<text x="160.9" y="164.7">R317</text>
<text x="161" y="167">1.27k</text>
<text x="238.4" y="167.2">R318</text>
<text x="252.9" y="162.1">C313</text>
<text x="253" y="164.4">330p</text>
<text x="290.4" y="166.8">BAV99</text>
<text x="290.7" y="164.5">D310</text>
<text x="208.5" y="171">C315</text>
<text x="208.5" y="173.3">0.1u</text>
<text x="238.4" y="169.5">0.56</text>
<text x="307.7" y="171.8">19.1k</text>
<text x="307.8" y="169.5">R319</text>
<text x="315.4" y="168.9">C316</text>
<text x="315.7" y="171.2">8.2n</text>
<text x="216.6" y="178.4">1k</text>
<text x="216.8" y="176.1">R326</text>
<text x="226.9" y="176.1">R320</text>
<text x="226.9" y="178.4">499</text>
<text x="280.7" y="178.4">1u</text>
<text x="280.9" y="176.1">C317</text>
<text x="294.6" y="179.8">U302</text>
<text x="345" y="178.6">R322</text>
<text x="369.2" y="177.2">R321</text>
<text x="369.2" y="179.5">100k</text>
<text x="111.7" y="180.9">FB302</text>
<text x="113.3" y="183.2">10</text>
<text x="203.3" y="181.2">GNDD</text>
<text x="216.8" y="185">R323</text>
<text x="227.5" y="185">C318</text>
<text x="233.7" y="182.5">GNDD</text>
<text x="292.6" y="182.1">TL431A</text>
<text x="326" y="185">R324</text>
<text x="344.9" y="180.9">1k</text>
<text x="216.6" y="187.3">1k</text>
<text x="227.5" y="187.3">22n</text>
<text x="257.2" y="190.4">TCMT1107</text>
<text x="259.5" y="188">U303</text>
<text x="276.3" y="188">GND</text>
<text x="326.1" y="187.3">13.3k</text>
<text x="345.7" y="189.9">LED_ALT</text>
<text x="346.3" y="187.6">D311</text>
<text x="369.2" y="187.4">R325</text>
<text x="369.2" y="189.7">100k</text>
<text x="322" y="198.2">GND</text>
<text x="341.1" y="198.2">GND</text>
<text x="364.9" y="198.2">GND</text>
<text x="247.7" y="209.1">GNDD</text>
</g>
<g font-size="1.8">
<text x="68.1" y="64.6">1 DC_FROM_AC</text>
<text x="68.1" y="83.6">1 DC_BARREL</text>
<text x="95.2" y="107.7">VCC_RAW</text>
<text x="52.1" y="109">DC_FROM_AC</text>
<text x="52.1" y="112.8">DC_BARREL</text>
<text x="80.1" y="128.1">APD</text>
<text x="157.5" y="143.3">APD</text>
<text x="66" y="168.7">VCC_RAW</text>
<text x="66.2" y="171.2">VSS_RAW</text>
<text x="138.4" y="170">VSS_FILT</text>
<text x="95.2" y="176.3">VSS_RAW</text>
</g>
<text font-size="1.8" fill="#0000c2" x="350.5" y="115.4">Ideal diode</text>
<g font-size="1.8" fill="#848400">
<text x="82.5" y="159.4">VP</text>
<text x="82.4" y="164.5">VN</text>
</g>
</svg>
